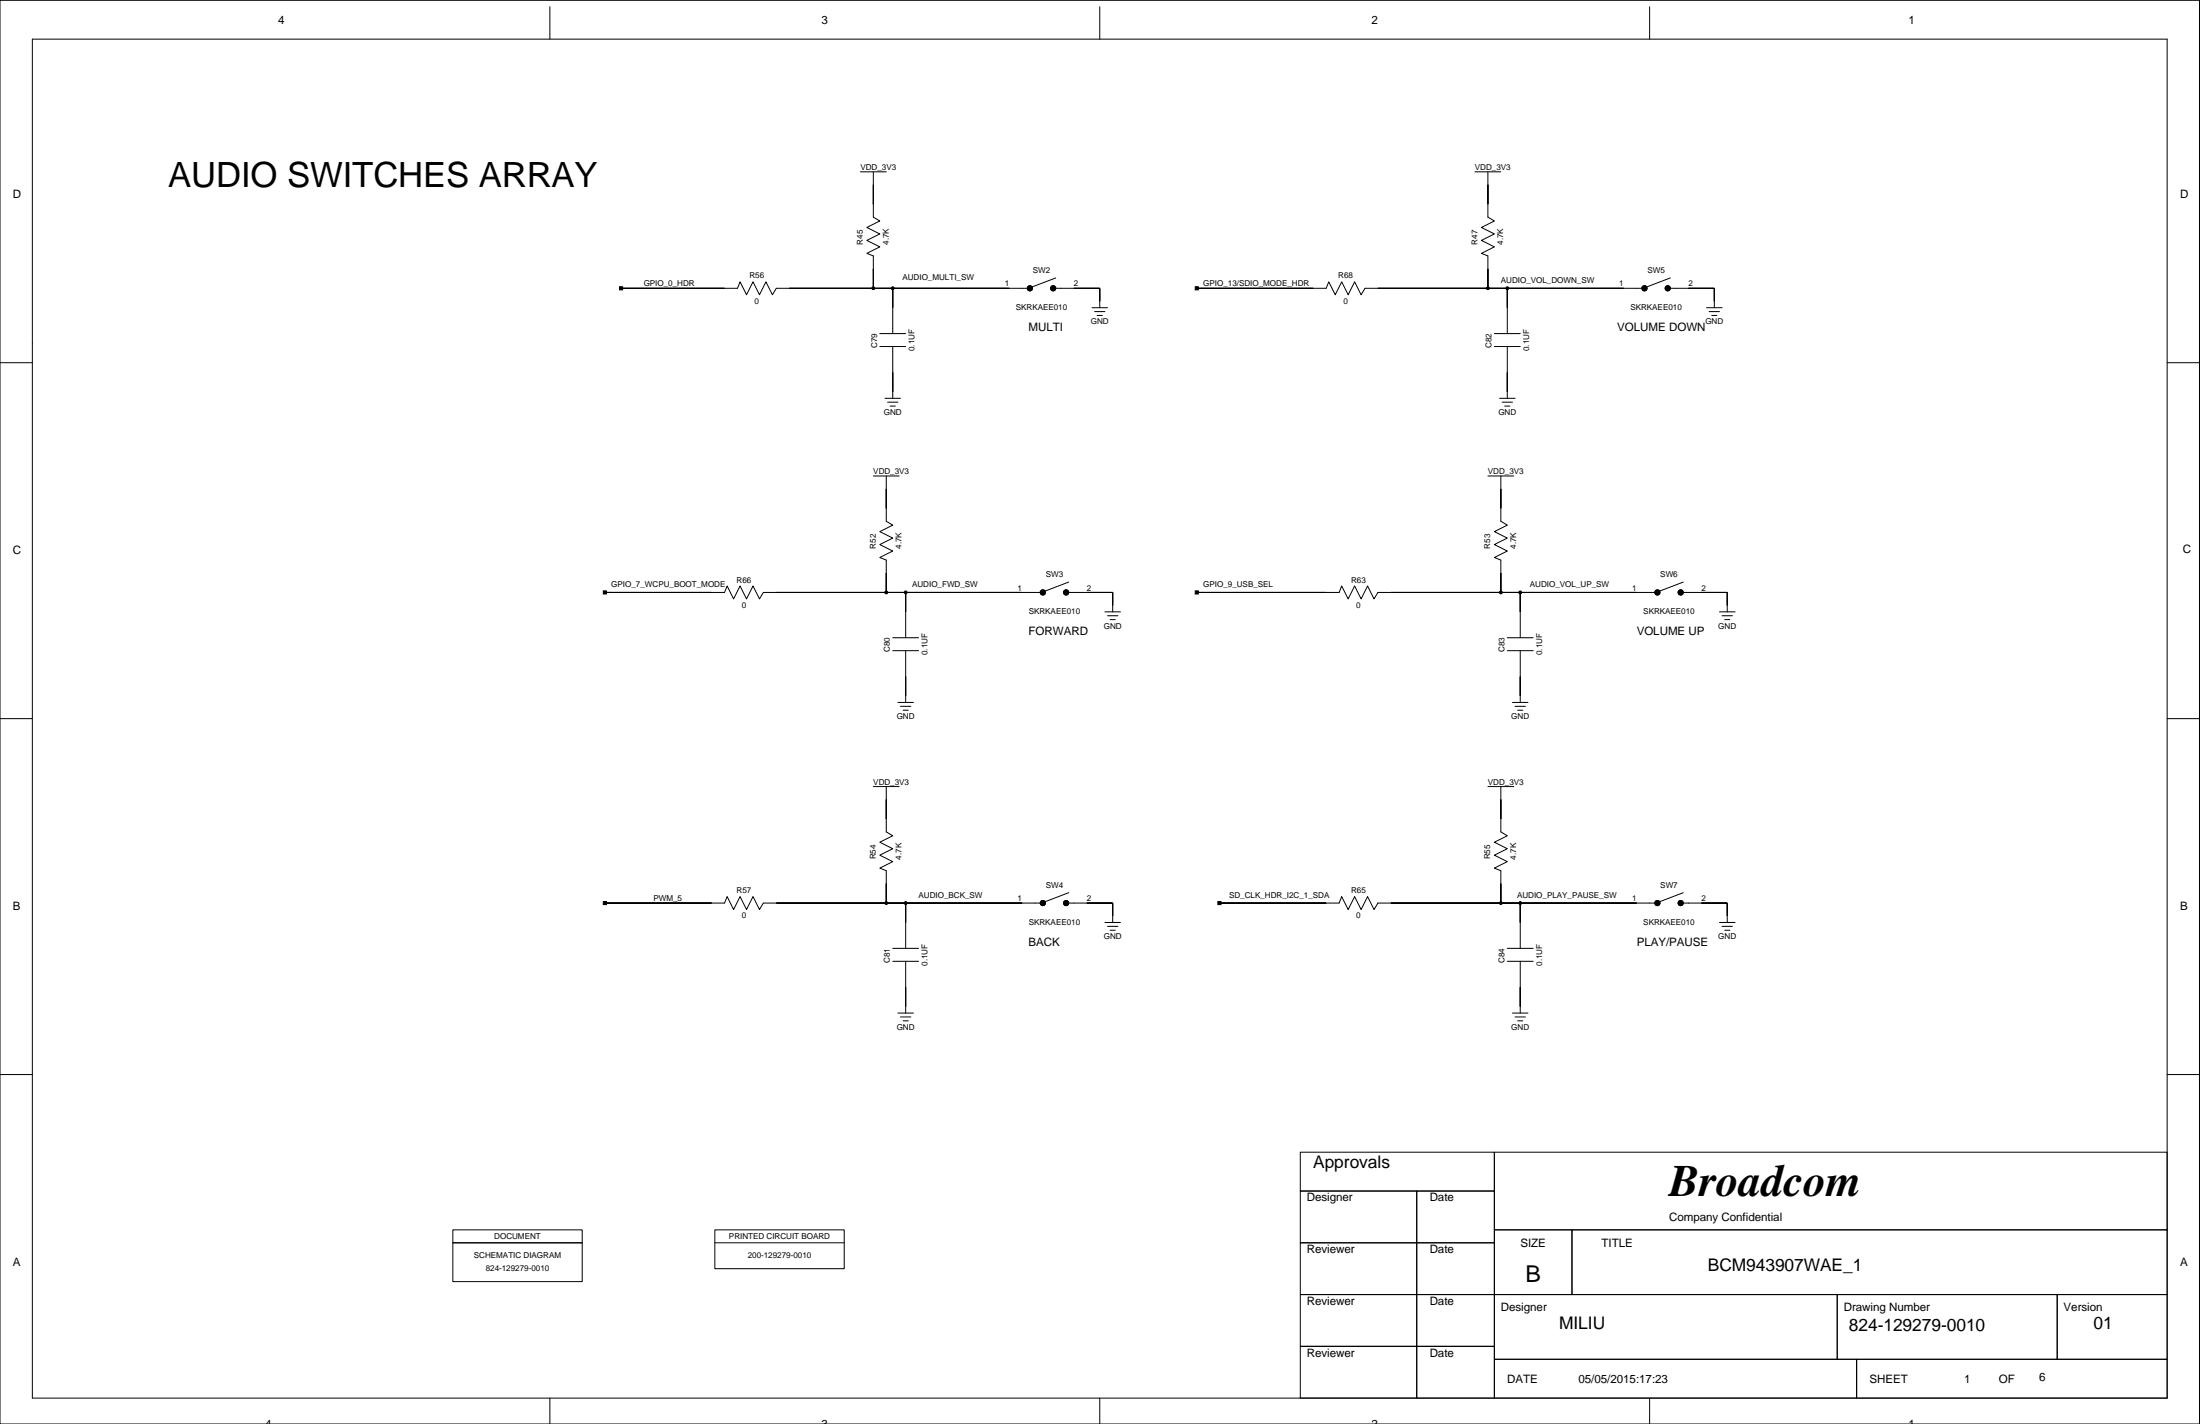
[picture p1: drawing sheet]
<svg xmlns="http://www.w3.org/2000/svg" width="432mm" height="279mm" viewBox="0 0 432 279" stroke-linecap="round" stroke-linejoin="round" font-family="sans-serif">
<g fill="none" stroke="#000" stroke-width=".2">
<path d="M0 .1h431.7v279.3h-431.7zM6.3 7.7h419.1v266.6h-419.1zM107.9 1.3v6.4M215.9 1.3v6.4M323.8 1.3v6.4M168.9 33.7h5.1M171.4 33.7v8.9l1.3 .8-2.6 1.2 2.6 1.3-2.6 1.3 2.6 1.2-2.6 1.3 1.3 .5v6.4M289.5 33.7h5.1M292 33.7v8.9l1.3 .8-2.5 1.2 2.5 1.3-2.5 1.3 2.5 1.2-2.5 1.3 1.2 .5v6.4M175.2 56.6v8.9M204.4 56.6h.1M205.2 49.5h.1"/>
<path d="M207 56.6h8.9v3.8M207.2 54.5l-5.3 2.1h-49.5l-.8 1.2-1.3-2.5-1.2 2.5-1.3-2.5-1.3 2.5-1.2-2.5-.6 1.3h-22.8M295.8 56.6v8.9M325 56.6h.1M325.8 49.5h.1M327.6 56.6h8.9v3.8M327.8 54.5l-5.3 2.1h-54.6l-.8 1.2-1.2-2.5-1.3 2.5-1.3-2.5-1.2 2.5-1.3-2.5-.5 1.3h-25.4M0 71.2h6.3M172.7 68h5.1M172.7 65.5h5.1M173.7 78.2h3M174.2 78.9h2"/>
<path d="M174.7 79.7h1M175.2 68v10.2M214.3 60.4h3.1M214.8 61.1h2.1M215.3 61.9h1.1M293.3 68h5.1M293.3 65.5h5.1M294.3 78.2h3.1M294.8 78.9h2.1M295.3 79.7h1.1M295.8 68v10.2M334.9 60.4h3.1"/>
<path d="M335.5 61.1h2M336 61.9h1M425.4 71.2h6.3M171.4 93.4h5.1M174 93.4v8.9l1.2 .7-2.5 1.3 2.5 1.3-2.5 1.2 2.5 1.3-2.5 1.3 1.3 .5v6.3M292 93.4h5.1M294.6 93.4v8.9l1.2 .7-2.5 1.3 2.5 1.3-2.5 1.2 2.5 1.3-2.5 1.3 1.3 .5v6.3M177.8 116.2v8.9M207 116.2h.1M207.7 109.1h.1M209.5 116.2h8.9v3.9M209.8 114.2l-5.4 2h-54.6l-.7 1.3-1.3-2.5-1.3 2.5-1.2-2.5-1.3 2.5-1.3-2.5-.5 1.2h-23.5"/>
<path d="M298.4 116.2v8.9M327.6 116.2h.1M328.3 109.1h.1M330.1 116.2h8.9v3.9M330.4 114.2l-5.4 2h-54.6l-.7 1.3-1.3-2.5-1.3 2.5-1.2-2.5-1.3 2.5-1.3-2.5-.5 1.2h-27.9M175.2 127.7h5.1M175.2 125.1h5.1M176.2 137.8h3.1M176.7 138.6h2.1M177.3 139.4h1M177.8 127.7v10.1M216.9 120.1h3"/>
<path d="M217.4 120.8h2M217.9 121.6h1M295.8 127.7h5.1M295.8 125.1h5.1M296.9 137.8h3M297.4 138.6h2M297.9 139.4h1M298.4 127.7v10.1M337.5 120.1h3M338 120.8h2M338.5 121.6h1M0 141h6.3"/>
<path d="M171.4 154.3h5.1M174 154.3v8.9l1.2 .8-2.5 1.3 2.5 1.2-2.5 1.3 2.5 1.3-2.5 1.2 1.3 .5v6.4M292 154.3h5.1M294.6 154.3v8.9l1.2 .8-2.5 1.3 2.5 1.2-2.5 1.3 2.5 1.3-2.5 1.2 1.3 .5v6.4M425.4 141h6.3M177.8 177.2v8.9M207 177.2h.1M207.7 170.1h.1M209.5 177.2h8.9v3.8M209.8 175.2l-5.4 2h-54.6l-.7 1.3-1.3-2.6-1.3 2.6-1.2-2.6-1.3 2.6-1.3-2.6-.5 1.3h-23.5M298.4 177.2v8.9M327.6 177.2h.1"/>
<path d="M328.3 170.1h.1M330.1 177.2h8.9v3.8M330.4 175.2l-5.4 2h-54.6l-.7 1.3-1.3-2.6-1.3 2.6-1.2-2.6-1.3 2.6-1.3-2.6-.5 1.3h-23.5M175.2 188.6h5.1M175.2 186.1h5.1M176.2 198.8h3.1M176.7 199.5h2.1M177.8 188.6v10.2M216.9 181h3M217.4 181.8h2M217.9 182.5h1M295.8 188.6h5.1"/>
<path d="M295.8 186.1h5.1M296.9 198.8h3M297.4 199.5h2M298.4 188.6v10.2M337.5 181h3M338 181.8h2M338.5 182.5h1M0 210.8h6.3M177.3 200.3h1M297.9 200.3h1M425.4 210.8h6.3M255.2 226.1h38.1v7.6h-38.1z"/>
<path d="M255.2 233.7h22.9v10.1h-22.9zM278.1 233.7h15.2v10.1h-15.2zM293.3 226.1h132.1v15.2h-132.1zM88.9 241.3h25.4v2.5h-25.4zM88.9 243.8h25.4v7.7h-25.4zM140.3 243.8h25.4zM140.3 241.3h25.4v7.6h-25.4zM255.2 243.8h22.9v10.2h-22.9zM255.2 254h22.9v10.2h-22.9zM278.1 243.8h15.2v10.2h-15.2zM278.1 254h15.2v10.2h-15.2zM293.3 241.3h15.2v12.7h-15.2z"/>
<path d="M293.3 254h67.3v12.7h-67.3zM308.5 241.3h116.9v12.7h-116.9zM360.6 254h43.2v12.7h-43.2zM403.8 254h21.6v12.7h-21.6zM107.9 274.3v5.1M215.9 274.3v5.1M255.2 264.2h22.9v10.1h-22.9zM278.1 264.2h15.2v10.1h-15.2zM293.3 266.7h71.1v7.6h-71.1zM323.8 274.3v5.1M364.4 266.7h61v7.6h-61z"/>
<circle cx="171.4" cy="56.6" r=".25"/>
<circle cx="175.2" cy="56.6" r=".25"/>
<circle cx="202.1" cy="56.6" r=".51"/>
<circle cx="206.7" cy="56.6" r=".51"/>
<circle cx="292" cy="56.6" r=".25"/>
<circle cx="295.8" cy="56.6" r=".25"/>
<circle cx="322.8" cy="56.6" r=".51"/>
<circle cx="327.3" cy="56.6" r=".51"/>
<circle cx="174" cy="116.2" r=".25"/>
<circle cx="177.8" cy="116.2" r=".25"/>
<circle cx="204.7" cy="116.2" r=".51"/>
<circle cx="209.2" cy="116.2" r=".51"/>
<circle cx="294.6" cy="116.2" r=".25"/>
<circle cx="298.4" cy="116.2" r=".25"/>
<circle cx="325.3" cy="116.2" r=".51"/>
<circle cx="329.9" cy="116.2" r=".51"/>
<circle cx="174" cy="177.2" r=".25"/>
<circle cx="177.8" cy="177.2" r=".25"/>
<circle cx="204.7" cy="177.2" r=".51"/>
<circle cx="209.2" cy="177.2" r=".51"/>
<circle cx="294.6" cy="177.2" r=".25"/>
<circle cx="298.4" cy="177.2" r=".25"/>
<circle cx="325.3" cy="177.2" r=".51"/>
<circle cx="329.9" cy="177.2" r=".51"/>
</g>
<g fill="#000" stroke="#000" stroke-width=".2">
<path d="M171.4 36.3v3.8z" fill-rule="evenodd"/>
<path d="M292 36.3v3.8z" fill-rule="evenodd"/>
<path d="M121.6 56.3h.6v.6h-.6z" fill-rule="evenodd"/>
<path d="M121.9 56.6h20.3z" fill-rule="evenodd"/>
<path d="M171.4 52.8v3.8z" fill-rule="evenodd"/>
<path d="M154.9 56.6h16.5z" fill-rule="evenodd"/>
<path d="M175.2 56.6v3.8z" fill-rule="evenodd"/>
<path d="M171.4 56.6h3.8z" fill-rule="evenodd"/>
<path d="M175.2 56.6h22.9z" fill-rule="evenodd"/>
<path d="M210.8 56.6h5.1z" fill-rule="evenodd"/>
<path d="M215.9 56.6v2.5z" fill-rule="evenodd"/>
<path d="M234.6 56.3h.6v.6h-.6z" fill-rule="evenodd"/>
<path d="M234.9 56.6h22.9z" fill-rule="evenodd"/>
<path d="M270.4 56.6h21.6z" fill-rule="evenodd"/>
<path d="M292 52.8v3.8z" fill-rule="evenodd"/>
<path d="M295.8 56.6v3.8z" fill-rule="evenodd"/>
<path d="M292 56.6h3.8z" fill-rule="evenodd"/>
<path d="M295.8 56.6h22.9z" fill-rule="evenodd"/>
<path d="M331.4 56.6h5.1z" fill-rule="evenodd"/>
<path d="M336.5 56.6v2.5z" fill-rule="evenodd"/>
<path d="M175.2 73.1v3.8z" fill-rule="evenodd"/>
<path d="M295.8 73.1v3.8z" fill-rule="evenodd"/>
<path d="M174 95.9v3.8z" fill-rule="evenodd"/>
<path d="M294.6 95.9v3.8z" fill-rule="evenodd"/>
<path d="M118.4 115.9h.6v.6h-.6z" fill-rule="evenodd"/>
<path d="M118.7 116.2h21z" fill-rule="evenodd"/>
<path d="M174 112.4v3.8z" fill-rule="evenodd"/>
<path d="M152.4 116.2h21.6z" fill-rule="evenodd"/>
<path d="M174 116.2h3.8z" fill-rule="evenodd"/>
<path d="M177.8 116.2v3.9z" fill-rule="evenodd"/>
<path d="M177.8 116.2h22.8z" fill-rule="evenodd"/>
<path d="M218.4 116.2v2.6z" fill-rule="evenodd"/>
<path d="M213.3 116.2h5.1z" fill-rule="evenodd"/>
<path d="M234.6 115.9h.6v.6h-.6z" fill-rule="evenodd"/>
<path d="M234.9 116.2h25.4z" fill-rule="evenodd"/>
<path d="M273 116.2h21.6z" fill-rule="evenodd"/>
<path d="M294.6 112.4v3.8z" fill-rule="evenodd"/>
<path d="M298.4 116.2v3.9z" fill-rule="evenodd"/>
<path d="M294.6 116.2h3.8z" fill-rule="evenodd"/>
<path d="M298.4 116.2h22.8z" fill-rule="evenodd"/>
<path d="M333.9 116.2h5.1z" fill-rule="evenodd"/>
<path d="M339 116.2v2.6z" fill-rule="evenodd"/>
<path d="M177.8 132.7v3.9z" fill-rule="evenodd"/>
<path d="M298.4 132.7v3.9z" fill-rule="evenodd"/>
<path d="M174 156.9v3.8z" fill-rule="evenodd"/>
<path d="M294.6 156.9v3.8z" fill-rule="evenodd"/>
<path d="M118.4 176.9h.6v.6h-.6z" fill-rule="evenodd"/>
<path d="M118.7 177.2h21z" fill-rule="evenodd"/>
<path d="M174 173.4v3.8z" fill-rule="evenodd"/>
<path d="M152.4 177.2h21.6z" fill-rule="evenodd"/>
<path d="M174 177.2h3.8z" fill-rule="evenodd"/>
<path d="M177.8 177.2v3.8z" fill-rule="evenodd"/>
<path d="M177.8 177.2h22.8z" fill-rule="evenodd"/>
<path d="M218.4 177.2v2.5z" fill-rule="evenodd"/>
<path d="M213.3 177.2h5.1z" fill-rule="evenodd"/>
<path d="M239 176.9h.6v.6h-.6z" fill-rule="evenodd"/>
<path d="M239.3 177.2h21z" fill-rule="evenodd"/>
<path d="M273 177.2h21.6z" fill-rule="evenodd"/>
<path d="M294.6 173.4v3.8z" fill-rule="evenodd"/>
<path d="M298.4 177.2v3.8z" fill-rule="evenodd"/>
<path d="M294.6 177.2h3.8z" fill-rule="evenodd"/>
<path d="M298.4 177.2h22.8z" fill-rule="evenodd"/>
<path d="M333.9 177.2h5.1z" fill-rule="evenodd"/>
<path d="M339 177.2v2.5z" fill-rule="evenodd"/>
<path d="M177.8 193.7v3.8z" fill-rule="evenodd"/>
<path d="M298.4 193.7v3.8z" fill-rule="evenodd"/>
<circle cx="171.4" cy="56.6" r=".25"/>
<circle cx="175.2" cy="56.6" r=".25"/>
<circle cx="202.1" cy="56.6" r=".51"/>
<circle cx="206.7" cy="56.6" r=".51"/>
<circle cx="292" cy="56.6" r=".25"/>
<circle cx="295.8" cy="56.6" r=".25"/>
<circle cx="322.8" cy="56.6" r=".51"/>
<circle cx="327.3" cy="56.6" r=".51"/>
<circle cx="174" cy="116.2" r=".25"/>
<circle cx="177.8" cy="116.2" r=".25"/>
<circle cx="204.7" cy="116.2" r=".51"/>
<circle cx="209.2" cy="116.2" r=".51"/>
<circle cx="294.6" cy="116.2" r=".25"/>
<circle cx="298.4" cy="116.2" r=".25"/>
<circle cx="325.3" cy="116.2" r=".51"/>
<circle cx="329.9" cy="116.2" r=".51"/>
<circle cx="174" cy="177.2" r=".25"/>
<circle cx="177.8" cy="177.2" r=".25"/>
<circle cx="204.7" cy="177.2" r=".51"/>
<circle cx="209.2" cy="177.2" r=".51"/>
<circle cx="294.6" cy="177.2" r=".25"/>
<circle cx="298.4" cy="177.2" r=".25"/>
<circle cx="325.3" cy="177.2" r=".51"/>
<circle cx="329.9" cy="177.2" r=".51"/>
</g>
<text font-size="8.8" x="327.6" y="234.7">Broadcom</text>
<text font-size="6.8" x="33" y="36.6">AUDIO SWITCHES ARRAY</text>
<text font-size="4.6" x="299.4" y="251.6">B</text>
<g font-size="3.4">
<text x="257.8" y="229.1">Approvals</text>
<text x="335.2" y="249.4">BCM943907WAE_1</text>
<text x="306" y="260.8">MILIU</text>
<text x="362.9" y="261.1">824-129279-0010</text>
<text x="410.9" y="260.8">01</text>
</g>
<g font-size="2.3">
<text x="54.6" y="4.6">4</text>
<text x="161.3" y="4.6">3</text>
<text x="269.2" y="4.6">2</text>
<text x="374.6" y="4.6">1</text>
<text x="2.5" y="38.9">D</text>
<text x="427.9" y="38.9">D</text>
<text x="201.9" y="64.9">MULTI</text>
<text x="317.4" y="64.9">VOLUME DOWN</text>
<text x="2.5" y="108.7">C</text>
<text x="428.4" y="108.5">C</text>
<text x="201.9" y="124.6">FORWARD</text>
<text x="321.2" y="124.6">VOLUME UP</text>
<text x="2.5" y="178.6">B</text>
<text x="427.9" y="178.6">B</text>
<text x="201.9" y="185.6">BACK</text>
<text x="321.2" y="185.6">PLAY/PAUSE</text>
<text x="256.5" y="235.7">Designer</text>
<text x="280.6" y="235.7">Date</text>
<text x="327.6" y="239.5">Company Confidential</text>
<text x="256.5" y="245.9">Reviewer</text>
<text x="280.6" y="245.9">Date</text>
<text x="298.4" y="244.6">SIZE</text>
<text x="314.4" y="244.6">TITLE</text>
<text x="2.5" y="248.4">A</text>
<text x="427.9" y="248.4">A</text>
<text x="256.5" y="256">Reviewer</text>
<text x="280.6" y="256">Date</text>
<text x="294.6" y="257.3">Designer</text>
<text x="361.9" y="257.3">Drawing Number</text>
<text x="405" y="257.3">Version</text>
<text x="256.5" y="266.2">Reviewer</text>
<text x="280.6" y="266.2">Date</text>
<text x="295.8" y="271.3">DATE</text>
<text x="309.8" y="271.3">05/05/2015:17:23</text>
<text x="366.9" y="271.3">SHEET</text>
<text x="385.5" y="271.3">1</text>
<text x="392.3" y="271.3">OF</text>
<text x="400.2" y="271">6</text>
<text x="52.1" y="280.2">4</text>
<text x="161.3" y="280.2">3</text>
<text x="269.2" y="280.2">2</text>
<text x="374.6" y="280.2">1</text>
</g>
<g font-size="1.6">
<text x="168.9" y="33.3">VDD_3V3</text>
<text x="289.5" y="33.3">VDD_3V3</text>
<text x="169.3" y="48" transform="rotate(-90 169.3 48)">R45</text>
<text x="290" y="48" transform="rotate(-90 290 48)">R47</text>
<text x="174.4" y="48" transform="rotate(-90 174.4 48)">4.7K</text>
<text x="202.7" y="53.6">SW2</text>
<text x="295" y="48" transform="rotate(-90 295 48)">4.7K</text>
<text x="323.3" y="53.6">SW5</text>
<text x="126.3" y="56.2">GPIO_0_HDR</text>
<text x="147.1" y="54.6">R56</text>
<text x="148.1" y="59.6">0</text>
<text x="177.1" y="54.9">AUDIO_MULTI_SW</text>
<text x="197.2" y="56.2">1</text>
<text x="210.8" y="56.2">2</text>
<text x="236.2" y="56.2">GPIO_13/SDIO_MODE_HDR</text>
<text x="262.6" y="54.6">R68</text>
<text x="263.7" y="59.6">0</text>
<text x="294.6" y="55.6">AUDIO_VOL_DOWN_SW</text>
<text x="317.8" y="56.2">1</text>
<text x="331.4" y="56.2">2</text>
<text x="199.4" y="60.8">SKRKAEE010</text>
<text x="214.1" y="63.6">GND</text>
<text x="320" y="60.8">SKRKAEE010</text>
<text x="334.7" y="63.6">GND</text>
<text x="172.1" y="68.3" transform="rotate(-90 172.1 68.3)">C79</text>
<text x="179.5" y="68.9" transform="rotate(-90 179.5 68.9)">0.1UF</text>
<text x="292.8" y="68.3" transform="rotate(-90 292.8 68.3)">C82</text>
<text x="300.1" y="68.9" transform="rotate(-90 300.1 68.9)">0.1UF</text>
<text x="173.5" y="81.4">GND</text>
<text x="294.1" y="81.4">GND</text>
<text x="171.4" y="93">VDD_3V3</text>
<text x="292" y="93">VDD_3V3</text>
<text x="171.9" y="107.7" transform="rotate(-90 171.9 107.7)">R52</text>
<text x="177" y="107.7" transform="rotate(-90 177 107.7)">4.7K</text>
<text x="292.5" y="107.7" transform="rotate(-90 292.5 107.7)">R53</text>
<text x="297.6" y="107.7" transform="rotate(-90 297.6 107.7)">4.7K</text>
<text x="205.3" y="113.3">SW3</text>
<text x="325.9" y="113.3">SW6</text>
<text x="120" y="115.2">GPIO_7_WCPU_BOOT_MODE</text>
<text x="144.6" y="114.3">R66</text>
<text x="145.6" y="119.3">0</text>
<text x="179" y="115.2">AUDIO_FWD_SW</text>
<text x="199.7" y="115.9">1</text>
<text x="213.3" y="115.9">2</text>
<text x="236.2" y="115.2">GPIO_9_USB_SEL</text>
<text x="265.2" y="114.3">R63</text>
<text x="266.2" y="119.3">0</text>
<text x="300.3" y="115.2">AUDIO_VOL_UP_SW</text>
<text x="320.4" y="115.9">1</text>
<text x="333.9" y="115.9">2</text>
<text x="201.9" y="120.5">SKRKAEE010</text>
<text x="216.6" y="123.3">GND</text>
<text x="322.5" y="120.5">SKRKAEE010</text>
<text x="337.3" y="123.3">GND</text>
<text x="174.7" y="128" transform="rotate(-90 174.7 128)">C80</text>
<text x="182" y="128.6" transform="rotate(-90 182 128.6)">0.1UF</text>
<text x="295.3" y="128" transform="rotate(-90 295.3 128)">C83</text>
<text x="302.7" y="128.6" transform="rotate(-90 302.7 128.6)">0.1UF</text>
<text x="176" y="141.1">GND</text>
<text x="296.6" y="141.1">GND</text>
<text x="171.4" y="154">VDD_3V3</text>
<text x="292" y="154">VDD_3V3</text>
<text x="171.9" y="168.6" transform="rotate(-90 171.9 168.6)">R54</text>
<text x="177" y="168.7" transform="rotate(-90 177 168.7)">4.7K</text>
<text x="292.5" y="168.6" transform="rotate(-90 292.5 168.6)">R55</text>
<text x="297.6" y="168.7" transform="rotate(-90 297.6 168.7)">4.7K</text>
<text x="128.2" y="176.8">PWM_5</text>
<text x="144.6" y="175.3">R57</text>
<text x="180.3" y="176.2">AUDIO_BCK_SW</text>
<text x="199.7" y="176.8">1</text>
<text x="205.3" y="174.2">SW4</text>
<text x="213.3" y="176.8">2</text>
<text x="241.2" y="176.2">SD_CLK_HDR_I2C_1_SDA</text>
<text x="265.2" y="175.3">R65</text>
<text x="297.7" y="176.2">AUDIO_PLAY_PAUSE_SW</text>
<text x="320.4" y="176.8">1</text>
<text x="325.9" y="174.2">SW7</text>
<text x="333.9" y="176.8">2</text>
<text x="145.6" y="180.2">0</text>
<text x="201.9" y="181.5">SKRKAEE010</text>
<text x="216.6" y="184.3">GND</text>
<text x="266.2" y="180.2">0</text>
<text x="322.5" y="181.5">SKRKAEE010</text>
<text x="337.3" y="184.3">GND</text>
<text x="174.7" y="188.9" transform="rotate(-90 174.7 188.9)">C81</text>
<text x="182" y="189.5" transform="rotate(-90 182 189.5)">0.1UF</text>
<text x="295.3" y="188.9" transform="rotate(-90 295.3 188.9)">C84</text>
<text x="302.7" y="189.5" transform="rotate(-90 302.7 189.5)">0.1UF</text>
<text x="176" y="202">GND</text>
<text x="296.6" y="202">GND</text>
<text x="97" y="243.1">DOCUMENT</text>
<text x="143.1" y="243.1">PRINTED CIRCUIT BOARD</text>
<text x="93" y="246.9">SCHEMATIC DIAGRAM</text>
<text x="95.3" y="249.4">824-129279-0010</text>
<text x="146.8" y="246.9">200-129279-0010</text>
</g>
</svg>
